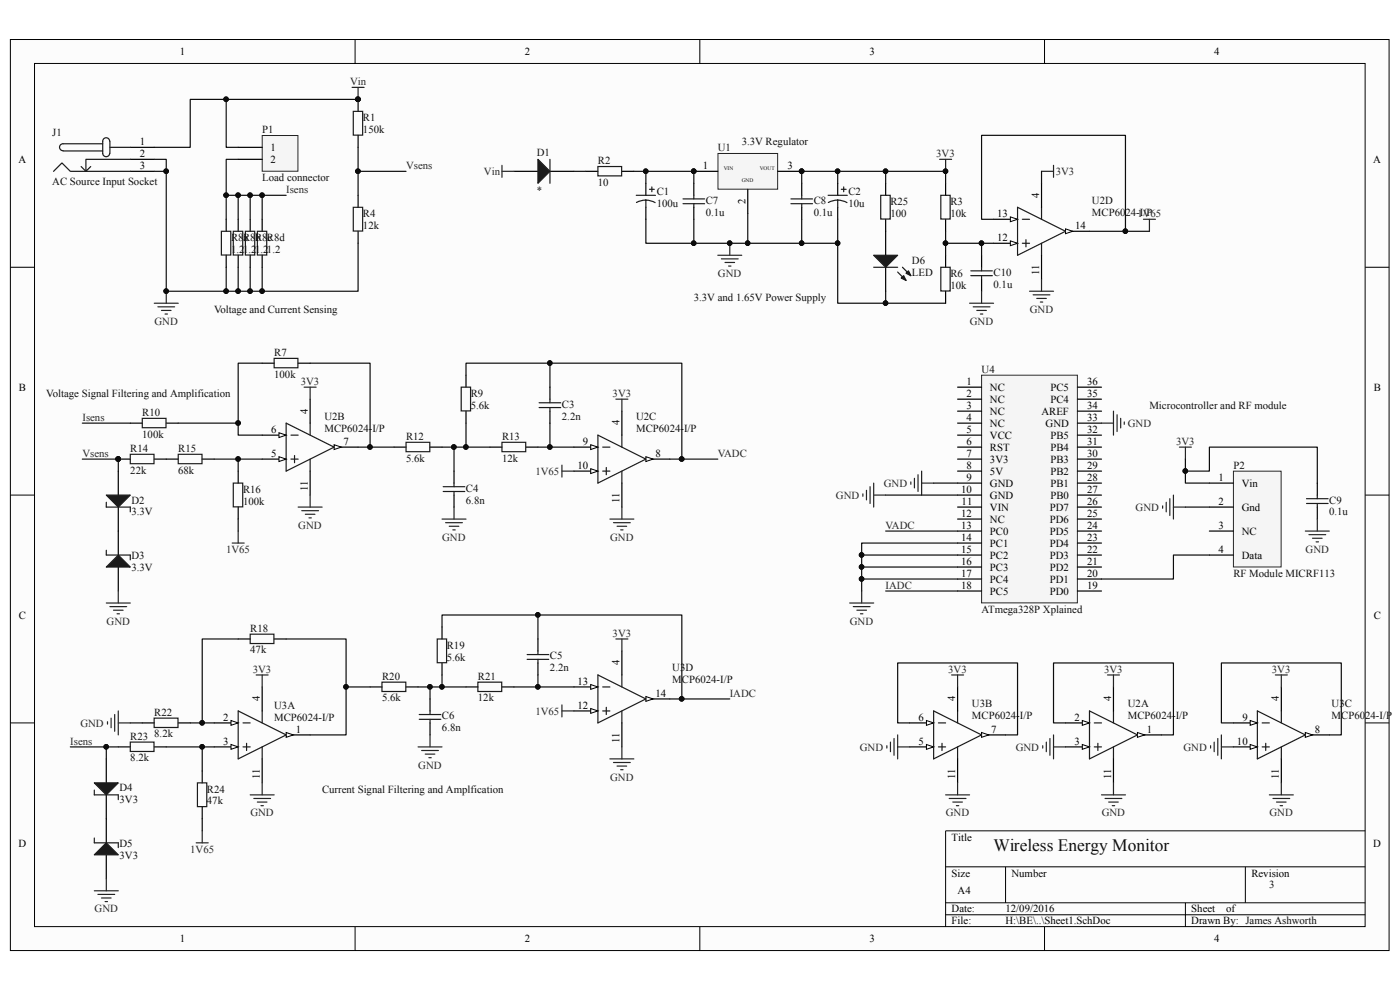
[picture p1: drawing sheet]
<svg xmlns="http://www.w3.org/2000/svg" width="297mm" height="210mm" viewBox="0 0 297 210" stroke-linecap="round" stroke-linejoin="round" font-family="sans-serif">
<path d="M2.2 8.4h292.5v193.2h-292.5z" fill="#fcfcfc"/>
<path d="M2.2 8.4h292.5v193.2h-292.5z" fill="none" stroke="#000" stroke-width=".21"/>
<path d="M7.4 13.5h282.2v183.1h-282.2z" fill="#fcfcfc"/>
<g fill="none" stroke="#000" stroke-width=".21">
<path d="M7.3 13.5h282.3v183.1h-282.3zM75.3 8.4v5.1M148.5 8.4v5.1M221.6 8.4v5.1M2.2 56.7h5.1M289.6 56.7h5.1M2.2 105h5.1M289.6 105h5.1M2.2 153.3h5.1M289.6 153.3h5.1M289.6 176.2h-89v20.4M75.3 196.6v5.1"/>
<path d="M148.5 196.6v5.1M200.6 183.9h89M200.6 191.5h89M200.6 194h89M213.3 183.9v7.6M221.6 196.6v5.1M251.5 191.5v5.1M264.2 183.9v7.6"/>
</g>
<path d="M76 21.1v2.5M76 28.7v2.6M76 41.4v2.6M76 49.1v2.5" fill="none" stroke="#000" stroke-width=".25"/>
<circle cx="75.9" cy="21.1" r=".49" fill="#0e0e0e" stroke="#0e0e0e" stroke-width=".21"/>
<path d="M74.9 23.6h2v5.1h-2zM74.9 44h2v5h-2z" fill="none" stroke="#1c1c1c" stroke-width=".25"/>
<path d="M55.7 28.8h7.5v7.5h-7.5z" fill="#f5f5f5"/>
<path d="M55.6 28.7h7.6v7.6h-7.6z" fill="none" stroke="#262626" stroke-width=".21"/>
<path d="M27.6 31.3h5.1M27.6 33.8h5.1M27.6 36.3h5.1M50.5 31.3h5.1M50.5 33.8h5.1M55.6 46.5v2.6M55.6 54.1v2.6M70.9 94.8h5.1" fill="none" stroke="#000" stroke-width=".25"/>
<path d="M11.4 36.3l1.7-1.7 1.8 1.7h12.7M13.4 32h8.4M17.2 35.3l1 1M21.8 30.5h-8.4a.74 .74 0 0 0-.8 .7 .74 .74 0 0 0 .8 .8M23.3 30a.74 .74 0 0 0-.8-.8 .74 .74 0 0 0-.7 .8v2.5a.74 .74 0 0 0 .7 .7 .74 .74 0 0 0 .8-.7M23.3 30v2.5M23.3 31.3h4.3M27.6 33.8h-9.4v2.5l1-1M54.6 49.1h2v5h-2z" fill="none" stroke="#1c1c1c" stroke-width=".25"/>
<path d="M32.7 36.3h2.6M48 21.1v10.2h2.5M76 31.3v10.1M76 36.3h10.1M48 56.7v5.1" fill="none" stroke="#0e0e0e" stroke-width=".25"/>
<g fill="#0e0e0e" stroke="#0e0e0e" stroke-width=".21">
<circle cx="48" cy="21.1" r=".48"/>
<circle cx="75.9" cy="36.3" r=".49"/>
<circle cx="48" cy="61.8" r=".48"/>
<circle cx="35.2" cy="36.3" r=".48"/>
</g>
<path d="M70.9 94.3l1.5 .5-1.5 .6z" fill="#fcfcfc"/>
<path d="M70.9 94.3l1.5 .5-1.5 .6z" fill="none" stroke="#000" stroke-width=".21"/>
<path d="M55.6 97.4h5.1" fill="none" stroke="#000" stroke-width=".25"/>
<path d="M59.2 96.9l1.5 .5-1.5 .5z" fill="#fcfcfc"/>
<path d="M59.2 96.9l1.5 .5-1.5 .5z" fill="none" stroke="#000" stroke-width=".21"/>
<path d="M55.6 92.3h5.1" fill="none" stroke="#000" stroke-width=".25"/>
<path d="M59.2 91.8l1.5 .5-1.5 .5z" fill="#fcfcfc"/>
<path d="M59.2 91.8l1.5 .5-1.5 .5z" fill="none" stroke="#000" stroke-width=".21"/>
<path d="M60.7 89.8l10.2 5-10.2 5.1zM61.7 92.3h1.5M61.7 97.4h1.5M62.5 96.6v1.6M65.8 89.8v2.5M65.8 97.4v2.5" fill="none" stroke="#1c1c1c" stroke-width=".25"/>
<path d="M65.8 84.7v5.1M65.8 99.9v5.1M276.9 155.9h5.1" fill="none" stroke="#000" stroke-width=".25"/>
<path d="M276.9 155.4l1.5 .5-1.5 .5z" fill="#fcfcfc"/>
<path d="M276.9 155.4l1.5 .5-1.5 .5z" fill="none" stroke="#000" stroke-width=".21"/>
<path d="M261.7 158.4h5" fill="none" stroke="#000" stroke-width=".25"/>
<path d="M265.2 157.9l1.5 .5-1.5 .5z" fill="#fcfcfc"/>
<path d="M265.2 157.9l1.5 .5-1.5 .5z" fill="none" stroke="#000" stroke-width=".21"/>
<path d="M261.7 153.3h5" fill="none" stroke="#000" stroke-width=".25"/>
<path d="M265.2 152.8l1.5 .5-1.5 .6z" fill="#fcfcfc"/>
<path d="M265.2 152.8l1.5 .5-1.5 .6z" fill="none" stroke="#000" stroke-width=".21"/>
<path d="M266.7 150.8l10.2 5.1-10.2 5.1zM267.8 153.3h1.5M267.8 158.4h1.5M268.5 157.7v1.5M271.8 150.8v2.5M271.8 158.4v2.6" fill="none" stroke="#1c1c1c" stroke-width=".25"/>
<path d="M226 49.1h5.1M271.8 145.7v5.1M271.8 161v5.1" fill="none" stroke="#000" stroke-width=".25"/>
<path d="M226 48.6l1.6 .5-1.6 .5z" fill="#fcfcfc"/>
<path d="M226 48.6l1.6 .5-1.6 .5z" fill="none" stroke="#000" stroke-width=".21"/>
<path d="M210.8 46.5h5.1" fill="none" stroke="#000" stroke-width=".25"/>
<path d="M214.3 46l1.6 .5-1.6 .5z" fill="#fcfcfc"/>
<path d="M214.3 46l1.6 .5-1.6 .5z" fill="none" stroke="#000" stroke-width=".21"/>
<path d="M210.8 51.6h5.1" fill="none" stroke="#000" stroke-width=".25"/>
<path d="M214.3 51.1l1.6 .5-1.6 .5z" fill="#fcfcfc"/>
<path d="M214.3 51.1l1.6 .5-1.6 .5z" fill="none" stroke="#000" stroke-width=".21"/>
<path d="M215.9 44l10.1 5.1-10.1 5zM216.9 46.5h1.5M216.9 51.6h1.5M217.6 50.8v1.6M221 44v2.5M221 51.6v2.5" fill="none" stroke="#1c1c1c" stroke-width=".25"/>
<path d="M221 38.9v5.1M221 54.1v5.1M226 153.3h5.1" fill="none" stroke="#000" stroke-width=".25"/>
<path d="M229.6 152.8l1.5 .5-1.5 .6z" fill="#fcfcfc"/>
<path d="M229.6 152.8l1.5 .5-1.5 .6z" fill="none" stroke="#000" stroke-width=".21"/>
<path d="M226 158.4h5.1" fill="none" stroke="#000" stroke-width=".25"/>
<path d="M229.6 157.9l1.5 .5-1.5 .5z" fill="#fcfcfc"/>
<path d="M229.6 157.9l1.5 .5-1.5 .5z" fill="none" stroke="#000" stroke-width=".21"/>
<path d="M241.3 155.9h5.1" fill="none" stroke="#000" stroke-width=".25"/>
<path d="M241.3 155.4l1.5 .5-1.5 .5z" fill="#fcfcfc"/>
<path d="M241.3 155.4l1.5 .5-1.5 .5z" fill="none" stroke="#000" stroke-width=".21"/>
<g fill="none" stroke="#1c1c1c" stroke-width=".25">
<path d="M58.2 76h5v2h-5zM30.2 88.7h5v2h-5zM37.8 96.4h5v2h-5zM86.1 93.8h5.1v2h-5.1zM97.8 82.1h2v5.1h-2zM106.5 93.8h5v2h-5zM49.5 102.5h2v5h-2zM231.1 150.8l10.2 5.1-10.2 5.1zM232.1 153.3h1.6M232.1 158.4h1.6M232.9 157.7v1.5M236.2 150.8v2.5"/>
<path d="M236.2 158.4v2.6"/>
</g>
<g fill="none" stroke="#000" stroke-width=".25">
<path d="M55.6 77h2.6M63.2 77h2.6M98.9 79.6v2.5M27.6 89.8h2.6M35.3 97.4h2.5M35.3 89.8h2.5M42.9 97.4h2.5M50.5 99.9v2.6M83.6 94.8h2.5M91.2 94.8h2.6M98.9 87.2v2.6M103.9 94.8h2.6"/>
<path d="M111.6 94.8h2.5M50.5 107.6v2.5M236.2 145.7v5.1M236.2 161v5.1"/>
</g>
<path d="M98.9 79.6v-2.6h17.8v5.1M116.7 77h27.9v20.4h-2.5M45.4 97.4h5.1v2.5M78.5 94.8h5.1M93.8 94.8h10.1M96.3 94.8v5.1M98.9 89.8v5M116.7 89.8v5" fill="none" stroke="#0e0e0e" stroke-width=".25"/>
<g fill="#0e0e0e" stroke="#0e0e0e" stroke-width=".21">
<circle cx="50.5" cy="97.4" r=".48"/>
<circle cx="78.5" cy="94.8" r=".48"/>
<circle cx="35.2" cy="61.8" r=".48"/>
<circle cx="98.8" cy="94.8" r=".48"/>
<circle cx="96.3" cy="94.8" r=".49"/>
<circle cx="116.6" cy="77" r=".48"/>
<circle cx="116.6" cy="94.8" r=".48"/>
<circle cx="144.6" cy="97.4" r=".49"/>
</g>
<g fill="none" stroke="#262626" stroke-width=".25">
<path d="M32.7 64.3h5.1M33.5 65.1h3.5M34.3 65.8h2M35 66.6h.5M35.3 61.8v2.5M64.5 82.1h2.6M65.8 82.1v2.6M119.2 98.7v2.5M119.2 99.9h2.6M130.7 84.7h2.5M131.9 84.7v2.5M49.3 115.2h2.5"/>
<path d="M50.5 112.7v2.5M63.2 107.6h5.1M64 108.3h3.6M64.8 109.1h2M65.5 109.9h.5M65.8 105v2.6M93.8 110.1h5.1M94.5 110.9h3.6M95.3 111.6h2M96.1 112.4h.5M96.3 107.6v2.5M129.4 110.1h5.1"/>
<path d="M130.1 110.9h3.6M130.9 111.6h2M131.7 112.4h.5M131.9 107.6v2.5"/>
</g>
<path d="M152.4 32.6h12.6v7.5h-12.6z" fill="#f5f5f5"/>
<path d="M152.3 32.6h12.7v7.5h-12.7z" fill="none" stroke="#262626" stroke-width=".21"/>
<path d="M109 36.3h5.1M116.7 36.3h5.1M147.2 36.3h5.1M165 36.3h5.1M158.6 40.2v5" fill="none" stroke="#000" stroke-width=".25"/>
<g fill="#0e0e0e" stroke="#0e0e0e" stroke-width=".21">
<circle cx="170.1" cy="36.3" r=".48"/>
<circle cx="147.2" cy="36.3" r=".48"/>
</g>
<path d="M114.1 33.8l2.6 2.5-2.6 2.6z" fill="#1c1c1c"/>
<path d="M114.1 33.8l2.6 2.5-2.6 2.6zM116.7 33.8v5.1M126.8 35.3h5.1v2h-5.1zM179 39.7v1M175.7 41.4h4M177.7 42.4l1.2 .2 .8 .4M177.7 42.4l-.8 .1-1.2 .5M177.7 42.4v1.6M178.5 40.2h1M199.6 41.4h2v5.1h-2zM199.6 56.7h2v5h-2z" fill="none" stroke="#1c1c1c" stroke-width=".25"/>
<path d="M124.3 36.3h2.5M131.9 36.3h2.6M177.7 38.9v2.5M200.6 38.9v2.5M177.7 44v2.5M200.6 46.5v2.6M200.6 54.1v2.6M200.6 61.8v2.5M208.2 155.9h5.1" fill="none" stroke="#000" stroke-width=".25"/>
<path d="M76 21.1h-35.6v10.2h-7.7M121.8 36.3h2.5" fill="none" stroke="#0e0e0e" stroke-width=".25"/>
<g fill="none" stroke="#262626" stroke-width=".25">
<path d="M74.7 18.5h2.5M76 18.5v2.6M106.5 35.1v2.5M106.5 36.3h2.5M221 36.3h2.5M223.5 35.1v2.5M152.3 54.1h5.1M153 54.9h3.6M153.8 55.7h2M154.6 56.4h.5M154.8 51.6v2.5M221 59.2v2.6"/>
<path d="M218.4 61.8h5.1M219.2 62.5h3.5M219.9 63.3h2.1M220.7 64.1h.5"/>
</g>
<g fill="#0e0e0e" stroke="#0e0e0e" stroke-width=".21">
<circle cx="154.8" cy="51.6" r=".48"/>
<circle cx="48" cy="21.1" r=".48"/>
<circle cx="75.9" cy="21.1" r=".49"/>
</g>
<path d="M208.2 155.4l1.6 .5-1.6 .5z" fill="#fcfcfc"/>
<path d="M208.2 155.4l1.6 .5-1.6 .5z" fill="none" stroke="#000" stroke-width=".21"/>
<path d="M193 158.4h5.1" fill="none" stroke="#000" stroke-width=".25"/>
<path d="M196.5 157.9l1.6 .5-1.6 .5z" fill="#fcfcfc"/>
<path d="M196.5 157.9l1.6 .5-1.6 .5z" fill="none" stroke="#000" stroke-width=".21"/>
<path d="M193 153.3h5.1" fill="none" stroke="#000" stroke-width=".25"/>
<path d="M196.5 152.8l1.6 .5-1.6 .6z" fill="#fcfcfc"/>
<path d="M196.5 152.8l1.6 .5-1.6 .6z" fill="none" stroke="#000" stroke-width=".21"/>
<path d="M198.1 150.8l10.1 5.1-10.1 5.1zM199.1 153.3h1.5M199.1 158.4h1.5M199.8 157.7v1.5M203.1 150.8v2.5M203.1 158.4v2.6" fill="none" stroke="#1c1c1c" stroke-width=".25"/>
<path d="M137 148.3h5.1M203.1 145.7v5.1M203.1 161v5.1" fill="none" stroke="#000" stroke-width=".25"/>
<path d="M137 147.8l1.5 .5-1.5 .5z" fill="#fcfcfc"/>
<path d="M137 147.8l1.5 .5-1.5 .5z" fill="none" stroke="#000" stroke-width=".21"/>
<path d="M121.8 145.7h5" fill="none" stroke="#000" stroke-width=".25"/>
<path d="M125.3 145.2l1.5 .5-1.5 .5z" fill="#fcfcfc"/>
<path d="M125.3 145.2l1.5 .5-1.5 .5z" fill="none" stroke="#000" stroke-width=".21"/>
<path d="M121.8 150.8h5" fill="none" stroke="#000" stroke-width=".25"/>
<path d="M125.3 150.3l1.5 .5-1.5 .5z" fill="#fcfcfc"/>
<path d="M125.3 150.3l1.5 .5-1.5 .5z" fill="none" stroke="#000" stroke-width=".21"/>
<path d="M126.8 143.2l10.2 5.1-10.2 5zM127.9 145.7h1.5M127.9 150.8h1.5M128.6 150v1.6M131.9 143.2v2.5M131.9 150.8v2.5" fill="none" stroke="#1c1c1c" stroke-width=".25"/>
<path d="M137 97.4h5.1M131.9 138.1v5.1M131.9 153.3v5.1" fill="none" stroke="#000" stroke-width=".25"/>
<path d="M137 96.9l1.5 .5-1.5 .5z" fill="#fcfcfc"/>
<path d="M137 96.9l1.5 .5-1.5 .5z" fill="none" stroke="#000" stroke-width=".21"/>
<path d="M121.8 99.9h5" fill="none" stroke="#000" stroke-width=".25"/>
<path d="M125.3 99.4l1.5 .5-1.5 .5z" fill="#fcfcfc"/>
<path d="M125.3 99.4l1.5 .5-1.5 .5z" fill="none" stroke="#000" stroke-width=".21"/>
<path d="M121.8 94.8h5" fill="none" stroke="#000" stroke-width=".25"/>
<path d="M125.3 94.3l1.5 .5-1.5 .6z" fill="#fcfcfc"/>
<path d="M125.3 94.3l1.5 .5-1.5 .6z" fill="none" stroke="#000" stroke-width=".21"/>
<path d="M126.8 92.3l10.2 5.1-10.2 5.1zM127.9 94.8h1.5M127.9 99.9h1.5M128.6 99.2v1.5M131.9 92.3v2.5M131.9 99.9v2.6" fill="none" stroke="#1c1c1c" stroke-width=".25"/>
<path d="M131.9 87.2v5.1M131.9 102.5v5.1M45.4 153.3h5.1" fill="none" stroke="#000" stroke-width=".25"/>
<path d="M49 152.8l1.5 .5-1.5 .6z" fill="#fcfcfc"/>
<path d="M49 152.8l1.5 .5-1.5 .6z" fill="none" stroke="#000" stroke-width=".21"/>
<path d="M45.4 158.4h5.1" fill="none" stroke="#000" stroke-width=".25"/>
<path d="M49 157.9l1.5 .5-1.5 .5z" fill="#fcfcfc"/>
<path d="M49 157.9l1.5 .5-1.5 .5z" fill="none" stroke="#000" stroke-width=".21"/>
<path d="M60.7 155.9h5.1" fill="none" stroke="#000" stroke-width=".25"/>
<path d="M60.7 155.4l1.5 .5-1.5 .5z" fill="#fcfcfc"/>
<path d="M60.7 155.4l1.5 .5-1.5 .5z" fill="none" stroke="#000" stroke-width=".21"/>
<g fill="none" stroke="#1c1c1c" stroke-width=".25">
<path d="M27.6 96.4h5.1v2h-5.1zM53.1 134.5h5v2h-5zM92.8 135.5h1.9v5.1h-1.9zM27.6 157.4h5.1v2h-5.1zM32.7 152.3h5.1v2h-5.1zM50.5 150.8l10.2 5.1-10.2 5.1zM51.5 153.3h1.6M51.5 158.4h1.6M52.3 157.7v1.5M55.6 150.8v2.5M55.6 158.4v2.6M81 144.7h5.1v2h-5.1z"/>
<path d="M101.4 144.7h5v2h-5zM41.9 166.1h2v5h-2z"/>
</g>
<g fill="none" stroke="#000" stroke-width=".25">
<path d="M25.1 97.4h2.5M25.1 99.9v5.1M32.7 97.4h2.6M25.1 107.6v5.1M50.5 135.5h2.6M58.2 135.5h2.5M93.8 133v2.5M25.1 158.4h2.5M30.2 153.3h2.5M32.7 158.4h2.6M37.8 153.3h2.6M55.6 145.7v5.1"/>
<path d="M78.5 145.7h2.6M86.1 145.7h2.6M93.8 140.6v2.6M98.9 145.7h2.5M106.5 145.7h2.5M42.9 163.5v2.6M42.9 171.2v2.5M55.6 161v5.1"/>
</g>
<g fill="none" stroke="#262626" stroke-width=".25">
<path d="M130.7 135.5h2.5M131.9 135.5v2.6M22.8 153.1v.5M23.6 152.3v2.1M24.3 151.6v3.5M25.1 150.8v5.1M25.1 153.3h2.5M54.3 143.2h2.6M55.6 143.2v2.5M88.7 158.4h5.1M89.4 159.2h3.6M90.2 160h2"/>
<path d="M91.2 155.9v2.5M119.2 149.5v2.6M119.2 150.8h2.6M131.9 158.4v2.6M188.1 158.2v.5M188.9 157.4v2.1M189.7 156.7v3.5M190.4 158.4h2.6M190.4 155.9v5.1M201.9 143.2h2.5M203.1 143.2v2.5M221.2 158.2v.5"/>
<path d="M222 157.4v2.1M222.7 156.7v3.5M223.5 158.4h2.5M223.5 155.9v5.1M234.9 143.2h2.6M236.2 143.2v2.5M256.8 158.2v.5M257.6 157.4v2.1M258.3 156.7v3.5M259.1 158.4h2.6M259.1 155.9v5.1M270.6 143.2h2.5"/>
<path d="M271.8 143.2v2.5M41.6 178.8h2.6M42.9 176.2v2.6M53.1 168.6h5.1M53.8 169.4h3.6M54.6 170.1h2M55.4 170.9h.5M55.6 166.1v2.5M91 160.7h.5M129.4 161h5.1M130.1 161.7h3.6M130.9 162.5h2"/>
<path d="M131.7 163.3h.5M200.6 168.6h5.1M201.4 169.4h3.5M202.1 170.1h2.1M202.9 170.9h.5M203.1 166.1v2.5M233.7 168.6h5.1M234.4 169.4h3.6M235.2 170.1h2M236 170.9h.5M236.2 166.1v2.5M269.3 168.6h5.1"/>
<path d="M270 169.4h3.6M270.8 170.1h2M271.6 170.9h.5M271.8 166.1v2.5"/>
</g>
<g fill="none" stroke="#0e0e0e" stroke-width=".25">
<path d="M17.5 97.4h7.6v2.5M50.5 89.8v2.5h5.1M50.5 97.4h5.1M144.6 97.4h7.7M50.5 135.5h-7.6v17.8M60.7 135.5h12.7v10.2M114.1 130.5v5M14.9 158.4h10.2M27.6 153.3h2.6M35.3 158.4h7.6M78.5 145.7h-5.1v10.2h-7.6M88.7 145.7h10.2"/>
<path d="M91.2 145.7v2.6M93.8 143.2v2.5M114.1 143.2v2.5h-5.1M114.1 145.7h7.7M193 153.3h-2.6v-12.7h25.5v15.3h-2.6M226 153.3h-2.5v-12.7h25.4v15.3h-2.5M261.7 153.3h-2.6v-12.7h25.4v15.3h-2.5M42.9 173.7v2.5"/>
</g>
<g fill="#0e0e0e" stroke="#0e0e0e" stroke-width=".21">
<circle cx="42.9" cy="153.3" r=".48"/>
<circle cx="73.4" cy="145.7" r=".48"/>
<circle cx="91.2" cy="145.7" r=".48"/>
<circle cx="93.7" cy="145.7" r=".48"/>
<circle cx="114.1" cy="145.7" r=".48"/>
<circle cx="42.9" cy="158.4" r=".48"/>
<circle cx="114.1" cy="130.4" r=".48"/>
<circle cx="22.5" cy="158.4" r=".48"/>
<circle cx="25.1" cy="97.4" r=".48"/>
<circle cx="144.6" cy="97.4" r=".49"/>
<circle cx="50.5" cy="89.7" r=".48"/>
<circle cx="50.5" cy="97.4" r=".48"/>
</g>
<path d="M22.6 105h5l-2.5 2.6z" fill="#1c1c1c"/>
<path d="M22.6 105h5l-2.5 2.6zM22.6 106.5v1.1h5v1" fill="none" stroke="#1c1c1c" stroke-width=".25"/>
<path d="M25.1 112.7v5M25.1 120.3v5.1" fill="none" stroke="#000" stroke-width=".25"/>
<path d="M25.1 117.7l2.5 2.6h-5z" fill="#1c1c1c"/>
<path d="M22.6 116.7v1h5v1.1M25.1 117.7l2.5 2.6h-5z" fill="none" stroke="#1c1c1c" stroke-width=".25"/>
<path d="M22.6 127.9h5M23.3 128.7h3.6M24.1 129.4h2M24.8 130.2h.5M25.1 125.4v2.5" fill="none" stroke="#262626" stroke-width=".25"/>
<path d="M45.4 158.4h-2.5v5.1" fill="none" stroke="#0e0e0e" stroke-width=".25"/>
<circle cx="42.9" cy="158.4" r=".48" fill="#0e0e0e" stroke="#0e0e0e" stroke-width=".21"/>
<path d="M22.6 161v5.1M22.6 168.6v5.1" fill="none" stroke="#000" stroke-width=".25"/>
<path d="M20 166.1h5.1l-2.5 2.5z" fill="#1c1c1c"/>
<path d="M20 166.1h5.1l-2.5 2.5zM20 167.6v1h5.1v1" fill="none" stroke="#1c1c1c" stroke-width=".25"/>
<path d="M22.6 173.7v5.1M22.6 181.3v5.1" fill="none" stroke="#000" stroke-width=".25"/>
<path d="M22.6 178.8l2.5 2.5h-5.1z" fill="#1c1c1c"/>
<g fill="none" stroke="#1c1c1c" stroke-width=".25">
<path d="M47 49.1h2v5h-2zM49.5 49.1h2v5h-2zM52.1 49.1h1.9v5h-1.9zM144.9 43.2h4.6M144.9 42.2h4.6M147.2 41.4v.8M147.2 43.2v.8M167.8 43.2h4.6M167.8 42.2h4.6M170.1 41.4v.8M170.1 43.2v.8M114.4 86.5h4.6"/>
<path d="M114.4 85.4h4.6M116.7 84.7v.7M116.7 86.5v.7M94 104.3h4.6M94 103.2h4.6M96.3 102.5v.7M96.3 104.3v.7M111.8 139.9h4.6M111.8 138.8h4.6M114.1 138.1v.7M114.1 139.9v.7M88.9 152.6h4.6"/>
<path d="M88.9 151.6h4.6M91.2 150.8v.8M91.2 152.6v.7M20 177.8v1h5.1v1M20 181.3l2.6-2.5 2.5 2.5z"/>
</g>
<g fill="none" stroke="#0e0e0e" stroke-width=".25">
<path d="M32.7 33.8h2.6v28h40.7v-10.2M134.5 36.3h2.5v2.6M137 36.3h10.2v2.6M170.1 38.9v-2.6h7.6v2.6M221 36.3v2.6M48 41.4h12.7M50.5 41.4v5.1M50.5 56.7v5.1M53.1 41.4v5.1M53.1 56.7v5.1M55.6 41.4v5.1M55.6 56.7v5.1"/>
<path d="M147.2 46.5v5.1M170.1 46.5v5.1M210.8 46.5h-2.6v-17.8h30.6v20.4h-7.7M238.8 49.1h5M55.6 77h-5.1v12.8h-12.7M65.8 77h12.7v17.8h-2.5M17.5 89.8h10.1M114.1 94.8h7.7M50.5 110.1v2.6M22.6 158.4v2.6"/>
</g>
<g fill="#0e0e0e" stroke="#0e0e0e" stroke-width=".21">
<circle cx="22.5" cy="158.4" r=".48"/>
<circle cx="238.7" cy="49" r=".48"/>
<circle cx="200.6" cy="36.3" r=".48"/>
<circle cx="147.2" cy="51.6" r=".48"/>
<circle cx="170.1" cy="51.6" r=".48"/>
<circle cx="170.1" cy="36.3" r=".48"/>
<circle cx="177.7" cy="36.3" r=".48"/>
<circle cx="137" cy="36.3" r=".48"/>
<circle cx="147.2" cy="36.3" r=".48"/>
<circle cx="116.6" cy="94.8" r=".48"/>
<circle cx="78.5" cy="94.8" r=".48"/>
<circle cx="50.5" cy="89.7" r=".48"/>
<circle cx="55.6" cy="41.4" r=".48"/>
<circle cx="55.6" cy="61.8" r=".48"/>
<circle cx="50.5" cy="41.4" r=".48"/>
<circle cx="53" cy="41.4" r=".48"/>
<circle cx="53" cy="61.8" r=".48"/>
<circle cx="50.5" cy="61.8" r=".48"/>
<circle cx="48" cy="41.4" r=".48"/>
<circle cx="35.2" cy="36.3" r=".48"/>
<circle cx="35.2" cy="61.8" r=".48"/>
<circle cx="48" cy="61.8" r=".48"/>
</g>
<path d="M199.3 33.8h2.6M200.6 33.8v2.5M242.6 46.5h2.5M243.8 46.5v2.6M20 189h5.1M20.8 189.7h3.5M21.5 190.5h2.1M22.3 191.2h.5M22.6 186.4v2.6" fill="none" stroke="#262626" stroke-width=".25"/>
<g fill="none" stroke="#000" stroke-width=".25">
<path d="M147.2 38.9v2.5M170.1 38.9v2.5M48 46.5v2.6M48 54.1v2.6M50.5 46.5v2.6M50.5 54.1v2.6M53.1 46.5v2.6M53.1 54.1v2.6M147.2 44v2.5M170.1 44v2.5M96.3 99.9v2.6M116.7 82.1v2.6"/>
<path d="M116.7 87.2v2.6M96.3 105v2.6M114.1 135.5v2.6M91.2 148.3v2.5M91.2 153.3v2.6M114.1 140.6v2.6"/>
</g>
<path d="M261.7 100h10.1v20.3h-10.1z" fill="#f5f5f5"/>
<path d="M261.7 99.9h10.1v20.4h-10.1z" fill="none" stroke="#262626" stroke-width=".21"/>
<path d="M137 38.9v2.5M137 44v2.5M256.6 102.5h5.1M256.6 107.6h5.1M256.6 112.7h5.1M256.6 117.7h5.1" fill="none" stroke="#000" stroke-width=".25"/>
<path d="M250.2 94.8h2.5M251.5 94.8v2.6M246.6 107.3v.5M247.4 106.5v2.1M248.2 105.8v3.5M248.9 105v5.1M248.9 107.6h2.6" fill="none" stroke="#262626" stroke-width=".25"/>
<path d="M158.6 45.2v6.4h-21.6v-5.1M200.6 49.1v5M251.5 107.6h5.1" fill="none" stroke="#0e0e0e" stroke-width=".25"/>
<path d="M138.3 39.7v1M135 41.4h4M137 42.4l1.2 .2 .8 .4M137 42.4l-.8 .1-1.2 .4M137 42.4v1.6M137.8 40.2h1" fill="none" stroke="#1c1c1c" stroke-width=".25"/>
<g fill="#0e0e0e" stroke="#0e0e0e" stroke-width=".21">
<circle cx="158.6" cy="51.6" r=".48"/>
<circle cx="154.8" cy="51.6" r=".48"/>
<circle cx="147.2" cy="51.6" r=".48"/>
<circle cx="200.6" cy="51.6" r=".48"/>
</g>
<path d="M208.3 79.6h20.3v48.3h-20.3z" fill="#f5f5f5"/>
<path d="M208.2 79.6h20.4v48.3h-20.4z" fill="none" stroke="#262626" stroke-width=".21"/>
<g fill="none" stroke="#000" stroke-width=".25">
<path d="M187.9 49.1v5M187.9 56.7v5.1M208.2 54.1v2.6M208.2 59.2v2.6M203.1 82.1h5.1M203.1 84.7h5.1M203.1 87.2h5.1M203.1 89.8h5.1M203.1 92.3h5.1M203.1 94.8h5.1M203.1 97.4h5.1M203.1 99.9h5.1"/>
<path d="M228.6 82.1h5.1M228.6 84.7h5.1M228.6 87.2h5.1M228.6 89.8h5.1M228.6 92.3h5.1M228.6 94.8h5.1M228.6 97.4h5.1M228.6 99.9h5.1M203.1 102.5h5.1M203.1 105h5.1M203.1 107.6h5.1M203.1 110.1h5.1"/>
<path d="M203.1 112.7h5.1M203.1 115.2h5.1M203.1 117.7h5.1M228.6 102.5h5.1M228.6 105h5.1M228.6 107.6h5.1M228.6 110.1h5.1M228.6 112.7h5.1M228.6 115.2h5.1M228.6 117.7h5.1M279.5 102.5v2.5M279.5 107.6v2.5"/>
<path d="M203.1 120.3h5.1M203.1 122.8h5.1M203.1 125.4h5.1M228.6 120.3h5.1M228.6 122.8h5.1M228.6 125.4h5.1"/>
</g>
<g fill="none" stroke="#262626" stroke-width=".25">
<path d="M205.7 64.3h5.1M206.5 65.1h3.5M207.2 65.8h2.1M208 66.6h.5M208.2 61.8v2.5M195.5 99.9v5.1M233.7 89.8h2.5M236.2 87.2v5.1M237 88v3.5M237.7 88.7v2.1M238.5 89.5v.5M183.1 104.8v.5"/>
<path d="M183.8 104v2M184.6 103.2v3.6M185.3 102.5v5.1M185.3 105h2.6M193.2 102.2v.5M194 101.5v2M194.8 100.7v3.6M195.5 102.5h2.6M276.9 112.7h5.1M277.7 113.4h3.5M278.4 114.2h2.1M279.2 114.9h.5"/>
<path d="M279.5 110.1v2.6M180.3 127.9h5M181 128.7h3.6M181.8 129.4h2M182.5 130.2h.6M182.8 125.4v2.5"/>
</g>
<g fill="none" stroke="#0e0e0e" stroke-width=".25">
<path d="M177.7 36.3h22.9v2.6M177.7 46.5v5.1h-19.1M177.7 51.6v12.7h22.9M208.2 51.6v2.5M251.5 97.4v5.1h5.1M251.5 99.9h5.1v-5.1h22.9v7.7M182.8 117.7h20.3M187.9 105h15.2M187.9 112.7h15.2M198.1 102.5h5M203.1 115.2h-20.3v7.6h20.3M256.6 117.7h-7.7v5.1h-15.2"/>
<path d="M182.8 120.3h20.3M182.8 122.8v2.6M187.9 125.4h15.2"/>
</g>
<g fill="#0e0e0e" stroke="#0e0e0e" stroke-width=".21">
<circle cx="251.4" cy="99.9" r=".48"/>
<circle cx="182.8" cy="117.7" r=".48"/>
<circle cx="182.8" cy="120.3" r=".48"/>
<circle cx="182.8" cy="122.8" r=".48"/>
<circle cx="208.2" cy="51.6" r=".48"/>
<circle cx="200.6" cy="36.3" r=".48"/>
<circle cx="187.9" cy="36.3" r=".48"/>
<circle cx="177.7" cy="36.3" r=".48"/>
<circle cx="177.7" cy="51.6" r=".48"/>
<circle cx="170.1" cy="51.6" r=".48"/>
<circle cx="158.6" cy="51.6" r=".48"/>
<circle cx="187.9" cy="64.3" r=".48"/>
</g>
<path d="M205.9 58.5h4.6M205.9 57.5h4.6M208.2 56.7v.8M208.2 58.5v.7M277.2 106.8h4.5M277.2 105.8h4.5M279.5 105v.8M279.5 106.8v.8" fill="none" stroke="#1c1c1c" stroke-width=".25"/>
<path d="M185.3 54.1h5.1l-2.5 2.6z" fill="#1c1c1c"/>
<path d="M185.3 54.1h5.1l-2.5 2.6zM190.4 57.7l1.8 1.8M191.4 56.7l1.8 1.8" fill="none" stroke="#1c1c1c" stroke-width=".25"/>
<path d="M191.2 59l.5-.5 .5 1z" fill="#1c1c1c"/>
<path d="M191.2 59l.5-.5 .5 1z" fill="none" stroke="#1c1c1c" stroke-width=".25"/>
<path d="M192.2 58l.5-.5 .5 1z" fill="#1c1c1c"/>
<path d="M185.3 56.7h5.1M186.8 41.4h2.1v5.1h-2.1zM192.2 58l.5-.5 .5 1z" fill="none" stroke="#1c1c1c" stroke-width=".25"/>
<path d="M187.9 38.9v2.5M187.9 46.5v2.6" fill="none" stroke="#000" stroke-width=".25"/>
<path d="M50.5 33.8h-2.5v12.7M187.9 36.3v2.6M200.6 51.6h10.2M187.9 61.8v2.5M93.8 133v-2.5h50.8v17.8h10.2M40.4 153.3h5M142.1 148.3h2.5" fill="none" stroke="#0e0e0e" stroke-width=".25"/>
<g fill="#0e0e0e" stroke="#0e0e0e" stroke-width=".21">
<circle cx="187.9" cy="36.3" r=".48"/>
<circle cx="187.9" cy="64.3" r=".48"/>
<circle cx="48" cy="41.4" r=".48"/>
<circle cx="42.9" cy="153.3" r=".48"/>
<circle cx="114.1" cy="130.4" r=".48"/>
<circle cx="144.6" cy="148.2" r=".49"/>
<circle cx="200.6" cy="51.6" r=".48"/>
<circle cx="208.2" cy="51.6" r=".48"/>
</g>
<text font-size="3.7" fill="#0e0e0e" x="210.8" y="180.6">Wireless Energy Monitor</text>
<g font-size="2.3">
<text x="38.2" y="11.7">1</text>
<text x="111.3" y="11.7">2</text>
<text x="184.4" y="11.7">3</text>
<text x="257.6" y="11.7">4</text>
<text x="3.9" y="34.6">A</text>
<text x="29.7" y="33.3">2</text>
<text x="29.7" y="30.8">1</text>
<text x="29.7" y="35.9">3</text>
<text x="57.4" y="32">1</text>
<text x="57.4" y="34.6">2</text>
<text x="149.1" y="35.9">1</text>
<text x="167" y="35.9">3</text>
<text x="291.3" y="34.6">A</text>
<text x="220.5" y="42" transform="rotate(-90 220.5 42)">4</text>
<text x="158.2" y="43.3" transform="rotate(-90 158.2 43.3)">2</text>
<text x="211.5" y="46">13</text>
<text x="211.5" y="51.1">12</text>
<text x="228.1" y="48.6">14</text>
<text x="220.5" y="58.4" transform="rotate(-90 220.5 58.4)">11</text>
<text x="4" y="82.9">B</text>
<text x="205.1" y="81.6">1</text>
<text x="210" y="82.9">NC</text>
<text x="222.8" y="82.9">PC5</text>
<text x="230.6" y="81.6">36</text>
<text x="291.4" y="82.9">B</text>
<text x="65.3" y="87.7" transform="rotate(-90 65.3 87.7)">4</text>
<text x="205.1" y="84.2">2</text>
<text x="205.1" y="86.7">3</text>
<text x="205.1" y="89.3">4</text>
<text x="210" y="85.4">NC</text>
<text x="210" y="88">NC</text>
<text x="220.9" y="88">AREF</text>
<text x="222.8" y="85.4">PC4</text>
<text x="230.6" y="89.3">33</text>
<text x="230.6" y="86.7">34</text>
<text x="230.6" y="84.2">35</text>
<text x="57.5" y="91.8">6</text>
<text x="72.9" y="94.4">7</text>
<text x="123.7" y="94.4">9</text>
<text x="131.4" y="90.3" transform="rotate(-90 131.4 90.3)">4</text>
<text x="205.1" y="91.8">5</text>
<text x="205.1" y="94.4">6</text>
<text x="210" y="90.6">NC</text>
<text x="210" y="93.1">VCC</text>
<text x="210" y="95.6">RST</text>
<text x="221.8" y="90.6">GND</text>
<text x="222.8" y="95.6">PB4</text>
<text x="222.8" y="93.1">PB5</text>
<text x="230.6" y="94.4">31</text>
<text x="230.6" y="91.8">32</text>
<text x="57.5" y="96.9">5</text>
<text x="122.5" y="99.4">10</text>
<text x="139.1" y="96.9">8</text>
<text x="205.1" y="96.9">7</text>
<text x="205.1" y="99.4">8</text>
<text x="205.1" y="102">9</text>
<text x="210" y="98.2">3V3</text>
<text x="210" y="100.7">5V</text>
<text x="222.8" y="100.7">PB2</text>
<text x="222.8" y="98.2">PB3</text>
<text x="230.6" y="102">28</text>
<text x="230.6" y="99.4">29</text>
<text x="230.6" y="96.9">30</text>
<text x="258.5" y="102">1</text>
<text x="65.3" y="104.2" transform="rotate(-90 65.3 104.2)">11</text>
<text x="131.4" y="106.7" transform="rotate(-90 131.4 106.7)">11</text>
<text x="203.9" y="104.5">10</text>
<text x="204" y="107.1">11</text>
<text x="210" y="103.3">GND</text>
<text x="210" y="105.8">GND</text>
<text x="222.8" y="105.8">PB0</text>
<text x="222.8" y="103.3">PB1</text>
<text x="230.6" y="107.1">26</text>
<text x="230.6" y="104.5">27</text>
<text x="258.5" y="107.1">2</text>
<text x="263.4" y="103.3">Vin</text>
<text x="203.9" y="109.6">12</text>
<text x="203.9" y="112.1">13</text>
<text x="210" y="108.3">VIN</text>
<text x="210" y="110.9">NC</text>
<text x="210" y="113.4">PC0</text>
<text x="222.7" y="113.4">PD5</text>
<text x="222.7" y="110.9">PD6</text>
<text x="222.7" y="108.3">PD7</text>
<text x="230.6" y="112.1">24</text>
<text x="230.6" y="109.6">25</text>
<text x="258.5" y="112.1">3</text>
<text x="263.4" y="108.3">Gnd</text>
<text x="263.4" y="113.4">NC</text>
<text x="203.9" y="114.7">14</text>
<text x="203.9" y="117.2">15</text>
<text x="203.9" y="119.8">16</text>
<text x="210" y="116">PC1</text>
<text x="210" y="118.5">PC2</text>
<text x="222.7" y="118.5">PD3</text>
<text x="222.7" y="116">PD4</text>
<text x="230.6" y="119.8">21</text>
<text x="230.6" y="117.2">22</text>
<text x="230.6" y="114.7">23</text>
<text x="258.5" y="117.2">4</text>
<text x="263.4" y="118.5">Data</text>
<text x="203.9" y="122.3">17</text>
<text x="203.9" y="124.9">18</text>
<text x="210" y="121.1">PC3</text>
<text x="210" y="123.6">PC4</text>
<text x="222.7" y="123.6">PD1</text>
<text x="222.7" y="121.1">PD2</text>
<text x="230.6" y="124.9">19</text>
<text x="230.6" y="122.3">20</text>
<text x="4" y="131.2">C</text>
<text x="210" y="126.2">PC5</text>
<text x="222.7" y="126.2">PD0</text>
<text x="291.4" y="131.2">C</text>
<text x="131.4" y="141.1" transform="rotate(-90 131.4 141.1)">4</text>
<text x="55.1" y="148.8" transform="rotate(-90 55.1 148.8)">4</text>
<text x="122.5" y="145.2">13</text>
<text x="139.1" y="147.7">14</text>
<text x="202.6" y="148.8" transform="rotate(-90 202.6 148.8)">4</text>
<text x="235.7" y="148.8" transform="rotate(-90 235.7 148.8)">4</text>
<text x="271.3" y="148.8" transform="rotate(-90 271.3 148.8)">4</text>
<text x="47.3" y="152.9">2</text>
<text x="62.7" y="155.4">1</text>
<text x="122.5" y="150.3">12</text>
<text x="194.9" y="152.9">6</text>
<text x="210.3" y="155.4">7</text>
<text x="228" y="152.9">2</text>
<text x="243.3" y="155.4">1</text>
<text x="263.6" y="152.9">9</text>
<text x="278.9" y="155.4">8</text>
<text x="47.3" y="157.9">3</text>
<text x="131.4" y="157.6" transform="rotate(-90 131.4 157.6)">11</text>
<text x="194.9" y="157.9">5</text>
<text x="228" y="157.9">3</text>
<text x="262.4" y="157.9">10</text>
<text x="55.1" y="165.2" transform="rotate(-90 55.1 165.2)">11</text>
<text x="202.6" y="165.2" transform="rotate(-90 202.6 165.2)">11</text>
<text x="235.7" y="165.2" transform="rotate(-90 235.7 165.2)">11</text>
<text x="271.3" y="165.2" transform="rotate(-90 271.3 165.2)">11</text>
<text x="3.9" y="179.6">D</text>
<text x="201.9" y="178.3">Title</text>
<text x="291.3" y="179.6">D</text>
<text x="201.9" y="185.9">Size</text>
<text x="214.6" y="185.9">Number</text>
<text x="265.5" y="185.9">Revision</text>
<text x="203.2" y="189.7">A4</text>
<text x="201.9" y="193.5">Date:</text>
<text x="201.9" y="196.1">File:</text>
<text x="213.3" y="193.5">12/09/2016</text>
<text x="213.3" y="196.1">H:\BE\..\Sheet1.SchDoc</text>
<text x="252.7" y="193.5">Sheet</text>
<text x="252.7" y="196.1">Drawn By: James Ashworth</text>
<text x="260.1" y="193.5">of</text>
<text x="38.2" y="199.9">1</text>
<text x="111.3" y="199.9">2</text>
<text x="184.4" y="199.9">3</text>
<text x="257.6" y="199.9">4</text>
</g>
<g font-size="2.3" fill="#262626">
<text x="74.3" y="18">Vin</text>
<text x="86.1" y="35.9">Vsens</text>
<text x="198.6" y="33.3">3V3</text>
<text x="60.7" y="40.9">Isens</text>
<text x="102.7" y="37.1">Vin</text>
<text x="224" y="37.1">3V3</text>
<text x="241.3" y="46">1V65</text>
<text x="152.3" y="58.8">GND</text>
<text x="32.8" y="68.9">GND</text>
<text x="205.7" y="68.9">GND</text>
<text x="218.5" y="66.4">GND</text>
<text x="63.8" y="81.6">3V3</text>
<text x="17.5" y="89.3">Isens</text>
<text x="130" y="84.2">3V3</text>
<text x="239.3" y="90.6">GND</text>
<text x="249.5" y="94.4">3V3</text>
<text x="17.5" y="96.9">Vsens</text>
<text x="113.6" y="100.7">1V65</text>
<text x="152.3" y="96.9">VADC</text>
<text x="177.3" y="105.8">GND</text>
<text x="187.5" y="103.3">GND</text>
<text x="63.3" y="112.1">GND</text>
<text x="187.9" y="112.1">VADC</text>
<text x="240.9" y="108.3">GND</text>
<text x="48" y="117.2">1V65</text>
<text x="93.8" y="114.7">GND</text>
<text x="129.5" y="114.7">GND</text>
<text x="277" y="117.2">GND</text>
<text x="187.9" y="124.9">IADC</text>
<text x="22.6" y="132.5">GND</text>
<text x="130" y="135">3V3</text>
<text x="180.3" y="132.5">GND</text>
<text x="53.6" y="142.7">3V3</text>
<text x="201.2" y="142.7">3V3</text>
<text x="234.2" y="142.7">3V3</text>
<text x="269.8" y="142.7">3V3</text>
<text x="154.8" y="147.7">IADC</text>
<text x="17.1" y="154.1">GND</text>
<text x="113.6" y="151.6">1V65</text>
<text x="14.9" y="157.9">Isens</text>
<text x="182.4" y="159.2">GND</text>
<text x="215.5" y="159.2">GND</text>
<text x="251.1" y="159.2">GND</text>
<text x="88.7" y="163">GND</text>
<text x="129.5" y="165.6">GND</text>
<text x="53.1" y="173.2">GND</text>
<text x="200.7" y="173.2">GND</text>
<text x="233.7" y="173.2">GND</text>
<text x="269.3" y="173.2">GND</text>
<text x="40.3" y="180.8">1V65</text>
<text x="20.1" y="193.5">GND</text>
</g>
<g font-size="2.3" fill="#0e0e0e">
<text x="11.1" y="28.7">J1</text>
<text x="55.6" y="28.2">P1</text>
<text x="77" y="25.7">R1</text>
<text x="77" y="28.2">150k</text>
<text x="113.9" y="33.1">D1</text>
<text x="126.8" y="34.8">R2</text>
<text x="152.3" y="32">U1</text>
<text x="157.3" y="30.8">3.3V Regulator</text>
<text x="11.1" y="39.2">AC Source Input Socket</text>
<text x="55.6" y="38.4">Load connector</text>
<text x="113.9" y="41.2">*</text>
<text x="126.8" y="39.4">10</text>
<text x="139.3" y="41.4">C1</text>
<text x="180" y="41.4">C2</text>
<text x="77" y="46">R4</text>
<text x="139.3" y="44">100u</text>
<text x="149.7" y="43.2">C7</text>
<text x="149.7" y="45.8">0.1u</text>
<text x="172.6" y="43.2">C8</text>
<text x="172.6" y="45.8">0.1u</text>
<text x="180" y="44">10u</text>
<text x="188.9" y="43.5">R25</text>
<text x="188.9" y="46">100</text>
<text x="201.6" y="43.5">R3</text>
<text x="201.6" y="46">10k</text>
<text x="231.6" y="43.2">U2D</text>
<text x="231.6" y="45.8">MCP6024-I/P</text>
<text x="49" y="51.1">R8a</text>
<text x="49" y="53.6">1.2</text>
<text x="51.6" y="51.1">R8b</text>
<text x="51.6" y="53.6">1.2</text>
<text x="54.1" y="51.1">R8c</text>
<text x="54.1" y="53.6">1.2</text>
<text x="56.6" y="51.1">R8d</text>
<text x="56.6" y="53.6">1.2</text>
<text x="77" y="48.6">12k</text>
<text x="193.5" y="55.9">D6</text>
<text x="193.5" y="58.5">LED</text>
<text x="201.6" y="58.8">R6</text>
<text x="210.8" y="58.5">C10</text>
<text x="147.2" y="63.8">3.3V and 1.65V Power Supply</text>
<text x="201.6" y="61.3">10k</text>
<text x="210.8" y="61">0.1u</text>
<text x="45.4" y="66.4">Voltage and Current Sensing</text>
<text x="58.2" y="75.5">R7</text>
<text x="58.2" y="80.1">100k</text>
<text x="208.2" y="79.1">U4</text>
<text x="9.8" y="84.2">Voltage Signal Filtering and Amplification</text>
<text x="30.2" y="88.2">R10</text>
<text x="68.8" y="89">U2B</text>
<text x="99.9" y="84.2">R9</text>
<text x="99.9" y="86.7">5.6k</text>
<text x="119.2" y="86.4">C3</text>
<text x="119.2" y="89">2.2n</text>
<text x="135" y="89">U2C</text>
<text x="243.8" y="86.7">Microcontroller and RF module</text>
<text x="27.6" y="95.9">R14</text>
<text x="30.2" y="92.8">100k</text>
<text x="37.8" y="95.9">R15</text>
<text x="68.8" y="91.6">MCP6024-I/P</text>
<text x="86.1" y="93.3">R12</text>
<text x="106.5" y="93.3">R13</text>
<text x="135" y="91.6">MCP6024-I/P</text>
<text x="27.6" y="100.5">22k</text>
<text x="37.8" y="100.5">68k</text>
<text x="86.1" y="97.9">5.6k</text>
<text x="106.5" y="97.9">12k</text>
<text x="261.7" y="99.4">P2</text>
<text x="27.9" y="106.8">D2</text>
<text x="51.6" y="104.5">R16</text>
<text x="51.6" y="107.1">100k</text>
<text x="98.8" y="104.3">C4</text>
<text x="98.8" y="106.8">6.8n</text>
<text x="282" y="106.8">C9</text>
<text x="27.9" y="109.3">3.3V</text>
<text x="282" y="109.3">0.1u</text>
<text x="27.9" y="118.5">D3</text>
<text x="27.9" y="121.1">3.3V</text>
<text x="261.7" y="122.3">RF Module MICRF113</text>
<text x="208.2" y="130">ATmega328P Xplained</text>
<text x="53.1" y="134">R18</text>
<text x="94.8" y="137.6">R19</text>
<text x="53.1" y="138.6">47k</text>
<text x="94.8" y="140.1">5.6k</text>
<text x="116.7" y="139.9">C5</text>
<text x="116.7" y="142.4">2.2n</text>
<text x="142.6" y="142.4">U3D</text>
<text x="81.1" y="144.2">R20</text>
<text x="81.1" y="148.8">5.6k</text>
<text x="101.4" y="144.2">R21</text>
<text x="101.4" y="148.8">12k</text>
<text x="142.6" y="144.9">MCP6024-I/P</text>
<text x="32.7" y="151.8">R22</text>
<text x="58.2" y="150.3">U3A</text>
<text x="58.2" y="152.9">MCP6024-I/P</text>
<text x="93.8" y="152.6">C6</text>
<text x="93.8" y="155.2">6.8n</text>
<text x="206.2" y="150.1">U3B</text>
<text x="206.2" y="152.6">MCP6024-I/P</text>
<text x="239.3" y="150.1">U2A</text>
<text x="239.3" y="152.6">MCP6024-I/P</text>
<text x="282.5" y="150.1">U3C</text>
<text x="282.5" y="152.6">MCP6024-I/P</text>
<text x="27.6" y="156.9">R23</text>
<text x="27.6" y="161.5">8.2k</text>
<text x="32.7" y="156.4">8.2k</text>
<text x="25.4" y="167.9">D4</text>
<text x="25.4" y="170.4">3V3</text>
<text x="43.9" y="168.1">R24</text>
<text x="43.9" y="170.6">47k</text>
<text x="68.3" y="168.1">Current Signal Filtering and Amplfication</text>
<text x="25.4" y="179.6">D5</text>
<text x="25.4" y="182.1">3V3</text>
<text x="269.3" y="188.5">3</text>
</g>
<g font-size="1.1" fill="#0e0e0e">
<text x="153.5" y="36.1">VIN</text>
<text x="157.3" y="38.7">GND</text>
<text x="161.2" y="36.1">VOUT</text>
</g>
</svg>
